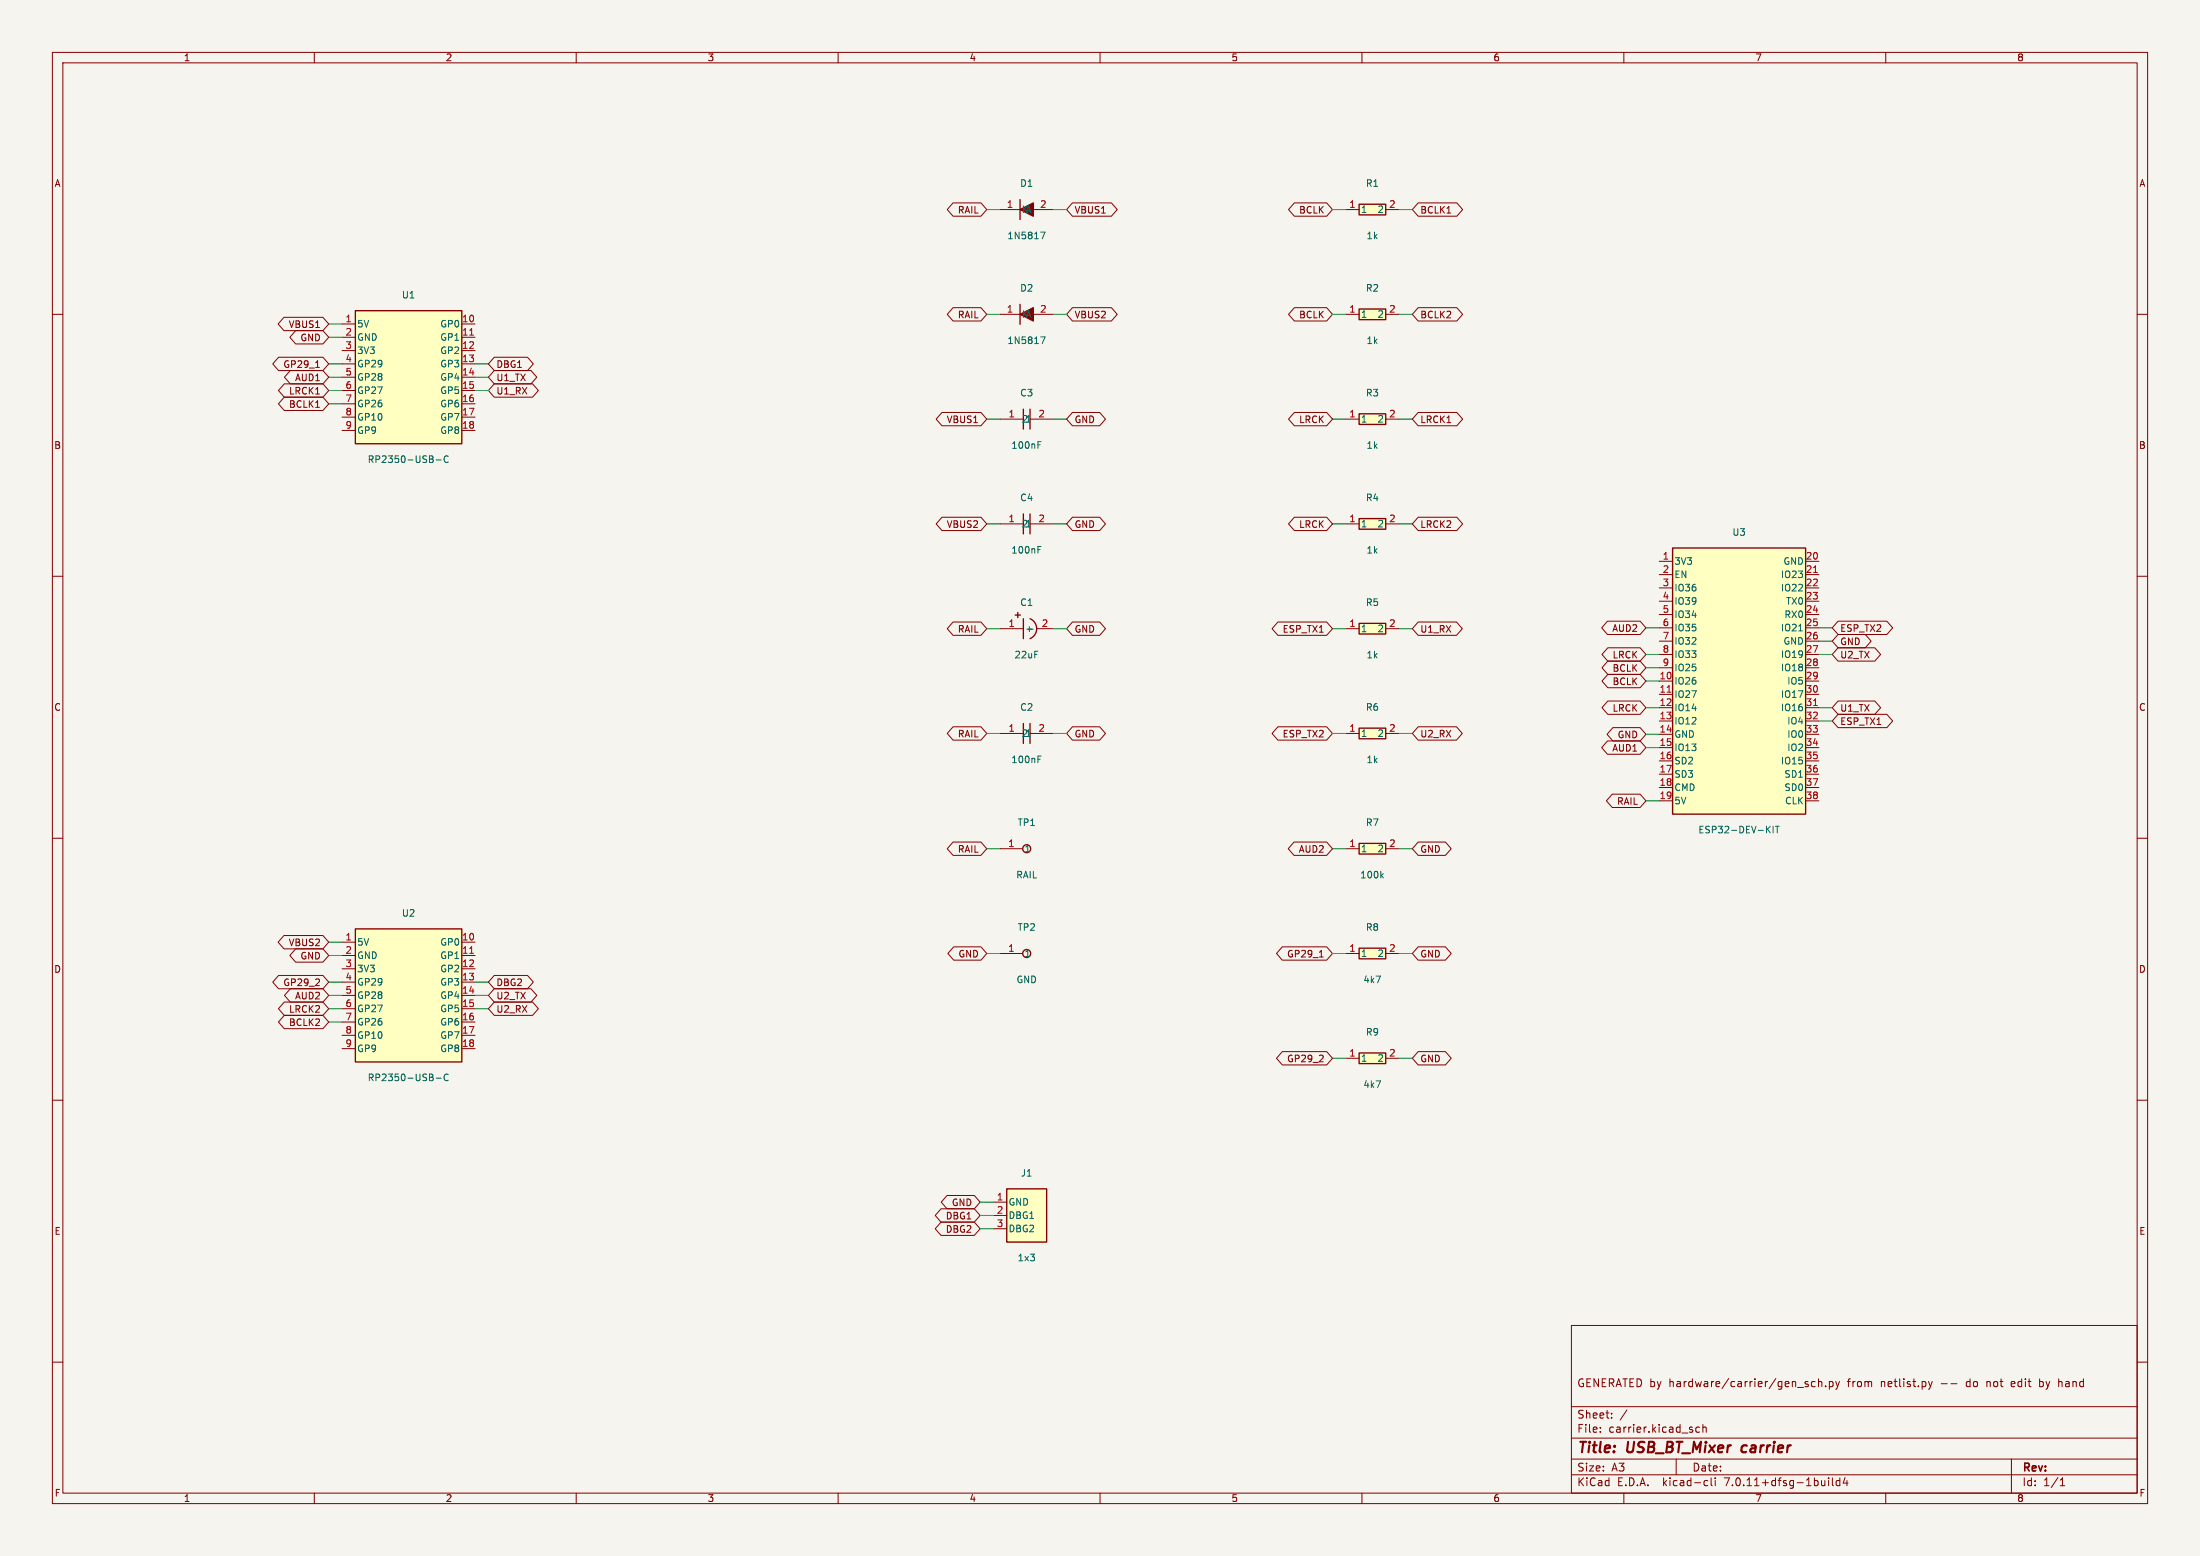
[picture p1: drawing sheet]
<svg xmlns="http://www.w3.org/2000/svg" width="420mm" height="297mm" viewBox="0 0 420 297" stroke-linecap="round" stroke-linejoin="round" font-family="sans-serif">
<path d="M0 0h420v297h-420z" fill="#f5f4ef" stroke="#f5f4ef" stroke-width=".19"/>
<g fill="none" stroke="#840000" stroke-width=".19">
<path d="M10 10h400v277h-400zM12 12h396v273h-396zM60 10v2M110 10v2M160 10v2M210 10v2M260 10v2M310 10v2M360 10v2M181.9 38.7h5.4l1.1 1.3-1.1 1.3h-5.4l-1.1-1.3zM190.9 40h3.8M197.3 40h3.8"/>
<path d="M204.7 38.7h7.5l1.1 1.3-1.1 1.3h-7.5l-1.1-1.3zM247.1 38.7h6.2l1.1 1.3-1.1 1.3h-6.2l-1.1-1.3zM256.9 40h2.6M264.5 40h2.6M270.7 38.7h7.4l1.1 1.3-1.1 1.3h-7.4l-1.1-1.3zM10 60h2M181.9 58.7h5.4l1.1 1.3-1.1 1.3h-5.4l-1.1-1.3zM190.9 60h3.8M197.3 60h3.8M204.7 58.7h7.5l1.1 1.3-1.1 1.3h-7.5l-1.1-1.3zM247.1 58.7h6.2l1.1 1.3-1.1 1.3h-6.2l-1.1-1.3zM256.9 60h2.6"/>
<path d="M264.5 60h2.6M270.7 58.7h7.4l1.1 1.3-1.1 1.3h-7.4l-1.1-1.3zM276.2 40.7h.8M408 60h2M53.2 68.2h8.4l1.2 1.3-1.2 1.2h-8.4l-1.1-1.2zM54.2 60.6h7.4l1.2 1.2-1.2 1.3h-7.4l-1.1-1.3zM54.3 75.8h7.3l1.2 1.3-1.2 1.3h-7.3l-1.1-1.3zM54.3 73.3h7.3l1.2 1.2-1.2 1.3h-7.3l-1.1-1.3zM55.4 70.7h6.2l1.2 1.3-1.2 1.3h-6.2l-1.1-1.3zM56.4 63.1h5.2l1.2 1.3-1.2 1.3h-5.2l-1.1-1.3zM60.3 77.8h.7M60.3 70.1h.7"/>
<path d="M65.3 61.8h2.5M65.3 64.4h2.5M65.3 66.9h2.5M65.3 69.5h2.5M65.3 72h2.5M65.3 74.5h2.5M65.3 77.1h2.5M65.3 79.6h2.5M88.2 61.8h2.5M88.2 64.4h2.5M88.2 66.9h2.5M88.2 69.5h2.5"/>
<path d="M88.2 72h2.5M88.2 74.5h2.5M88.2 77.1h2.5M88.2 79.6h2.5M94.4 68.2h6.3l1.1 1.3-1.1 1.2h-6.3l-1.2-1.2zM94.4 73.3h7.3l1.1 1.2-1.1 1.3h-7.3l-1.2-1.3zM94.4 70.7h7l1.1 1.3-1.1 1.3h-7l-1.2-1.3zM179.8 78.7h7.5l1.1 1.3-1.1 1.3h-7.5l-1.1-1.3zM204.7 78.7h5.2l1.1 1.3-1.1 1.3h-5.2l-1.1-1.3zM247.1 78.7h6.2l1.1 1.3-1.1 1.3h-6.2l-1.1-1.3zM270.7 78.7h7.4l1.1 1.3-1.1 1.3h-7.4l-1.1-1.3zM65.3 82.2h2.5"/>
<path d="M88.2 82.2h2.5M179.8 98.7h7.5l1.1 1.3-1.1 1.3h-7.5l-1.1-1.3zM190.9 80h4.5M196.6 80h4.5M204.7 98.7h5.2l1.1 1.3-1.1 1.3h-5.2l-1.1-1.3zM247.1 98.7h6.2l1.1 1.3-1.1 1.3h-6.2l-1.1-1.3zM256.9 80h2.6M264.5 80h2.6M270.7 98.7h7.4l1.1 1.3-1.1 1.3h-7.4l-1.1-1.3zM10 110h2M181.9 118.7h5.4l1.1 1.3-1.1 1.3h-5.4l-1.1-1.3zM190.9 100h4.5"/>
<path d="M196.6 100h4.5M204.7 118.7h5.2l1.1 1.3-1.1 1.3h-5.2l-1.1-1.3zM244 118.7h9.3l1.1 1.3-1.1 1.3h-9.3l-1.2-1.3zM256.9 100h2.6M264.5 100h2.6M270.7 118.7h7.4l1.1 1.3-1.1 1.3h-7.4l-1.1-1.3zM306.9 118.6h6.2l1.1 1.2-1.1 1.3h-6.2l-1.1-1.3zM316.8 107.1h2.5M316.8 109.7h2.5M316.8 112.2h2.5M316.8 114.8h2.5M316.8 117.3h2.5"/>
<path d="M316.8 119.8h2.5M344.7 107.1h2.5M344.7 109.7h2.5M344.7 112.2h2.5M344.7 114.8h2.5M344.7 117.3h2.5M344.7 119.8h2.5M350.9 118.6h9.3l1.1 1.2-1.1 1.3h-9.3l-1.1-1.3zM408 110h2M181.9 138.7h5.4l1.1 1.3-1.1 1.3h-5.4l-1.1-1.3zM190.9 140h4.5M190.9 120h4.5"/>
<path d="M196.6 140h4.5M197.9 120h3.2M204.7 138.7h5.2l1.1 1.3-1.1 1.3h-5.2l-1.1-1.3zM244 138.7h9.3l1.1 1.3-1.1 1.3h-9.3l-1.2-1.3zM256.9 140h2.6M256.9 120h2.6M264.5 140h2.6M264.5 120h2.6M270.7 138.7h7.4l1.1 1.3-1.1 1.3h-7.4l-1.1-1.3zM306.9 123.6h6.2l1.1 1.3-1.1 1.3h-6.2l-1.1-1.3zM306.9 133.8h6.2l1.1 1.3-1.1 1.3h-6.2l-1.1-1.3zM306.9 128.7h6.2l1.1 1.3-1.1 1.3h-6.2l-1.1-1.3z"/>
<path d="M306.9 126.2h6.2l1.1 1.3-1.1 1.2h-6.2l-1.1-1.2zM307.9 138.9h5.2l1.1 1.3-1.1 1.2h-5.2l-1.1-1.2zM316.8 130h2.5M316.8 132.5h2.5M316.8 135.1h2.5M316.8 137.6h2.5M316.8 122.4h2.5M316.8 124.9h2.5M316.8 127.5h2.5M344.7 130h2.5M344.7 132.5h2.5M344.7 135.1h2.5"/>
<path d="M344.7 137.6h2.5M344.7 122.4h2.5M344.7 124.9h2.5M344.7 127.5h2.5M350.9 121.1h5.2l1.1 1.3-1.1 1.3h-5.2l-1.1-1.3zM350.9 133.8h7l1.1 1.3-1.1 1.3h-7l-1.1-1.3zM350.9 123.6h7l1.1 1.3-1.1 1.3h-7l-1.1-1.3zM350.9 136.3h9.3l1.1 1.3-1.1 1.3h-9.3l-1.1-1.3zM10 160h2M306.9 141.4h6.2l1.1 1.3-1.1 1.3h-6.2l-1.1-1.3zM307.8 151.6h5.3l1.1 1.3-1.1 1.2h-5.3l-1.1-1.2zM316.8 140.2h2.5"/>
<path d="M316.8 142.7h2.5M316.8 145.2h2.5M316.8 147.8h2.5M316.8 150.3h2.5M316.8 152.9h2.5M344.7 140.2h2.5M344.7 142.7h2.5M344.7 145.2h2.5M344.7 147.8h2.5M344.7 150.3h2.5M344.7 152.9h2.5M408 160h2"/>
<path d="M54.2 178.6h7.4l1.2 1.2-1.2 1.3h-7.4l-1.1-1.3zM65.3 179.8h2.5M88.2 179.8h2.5M181.9 160.7h5.4l1.1 1.3-1.1 1.3h-5.4l-1.1-1.3zM190.9 162h4.3M247 160.7h6.3l1.1 1.3-1.1 1.3h-6.3l-1.1-1.3zM256.9 162h2.6M264.5 162h2.6M270.7 160.7h5.2l1.1 1.3-1.1 1.3h-5.2l-1.1-1.3zM53.2 186.2h8.4l1.2 1.3-1.2 1.2h-8.4l-1.1-1.2zM54.3 191.3h7.3l1.2 1.2-1.2 1.3h-7.3l-1.1-1.3zM54.3 193.8h7.3l1.2 1.3-1.2 1.3h-7.3l-1.1-1.3z"/>
<path d="M55.4 188.7h6.2l1.2 1.3-1.2 1.3h-6.2l-1.1-1.3zM56.4 181.1h5.2l1.2 1.3-1.2 1.3h-5.2l-1.1-1.3zM65.3 182.4h2.5M65.3 184.9h2.5M65.3 187.5h2.5M65.3 190h2.5M65.3 192.5h2.5M65.3 195.1h2.5M65.3 197.6h2.5M88.2 182.4h2.5M88.2 184.9h2.5M88.2 187.5h2.5"/>
<path d="M88.2 190h2.5M88.2 192.5h2.5M88.2 195.1h2.5M88.2 197.6h2.5M94.4 188.7h7l1.1 1.3-1.1 1.3h-7l-1.2-1.3zM94.4 191.3h7.3l1.1 1.2-1.1 1.3h-7.3l-1.2-1.3zM94.4 186.2h6.3l1.1 1.3-1.1 1.2h-6.3l-1.2-1.2zM182.1 180.7h5.2l1.1 1.3-1.1 1.3h-5.2l-1.1-1.3zM190.9 182h4.3M244.8 180.7h8.5l1.1 1.3-1.1 1.3h-8.5l-1.1-1.3zM251.9 182.7h.7M256.9 182h2.6"/>
<path d="M264.5 182h2.6M270.7 180.7h5.2l1.1 1.3-1.1 1.3h-5.2l-1.1-1.3zM10 210h2M65.3 200.2h2.5M88.2 200.2h2.5M244.8 200.7h8.5l1.1 1.3-1.1 1.3h-8.5l-1.1-1.3zM256.9 202h2.6M264.5 202h2.6M270.7 200.7h5.2l1.1 1.3-1.1 1.3h-5.2l-1.1-1.3zM408 210h2M179.6 233.3h6.4l1.1 1.2-1.1 1.3h-6.4l-1.1-1.3zM179.6 230.7h6.4l1.1 1.3-1.1 1.3h-6.4l-1.1-1.3z"/>
<path d="M180.8 228.2h5.2l1.1 1.3-1.1 1.2h-5.2l-1.1-1.2zM189.7 229.5h2.5M189.7 232h2.5M189.7 234.5h2.5M10 260h2M300 253h108v32h-108zM408 260h2M300 278.5h108M300 274.5h108M300 268.5h108M305.5 273.2v.2M305.5 272.5v.1"/>
<path d="M307.7 270.5v.2M307.7 269.8v.1M310.6 269.1l-1.3 1.9M320 278.5v3M324.4 272.5l-.4-.1-.3 .3 .2 .6h.5M325.1 272.5l.2-.1 .4 .1v.9M325.1 271.9v1.5M345.8 264.4l.3 .3 .4-.1M346.5 263.8l-.4-.1-.3 .3M347.2 263.8l.2-.1 .3 .1 .1 .9M347.2 263.2v1.5M348.5 264.5v.2"/>
<path d="M349.2 263.8l.5-.1 .2 .3-.1 .6h-.6M349.2 263.7v1.5M350.4 263.7l.4 1M350.8 264.7l-.4 .5M351.2 263.7l-.4 1M368.2 263.7l.3 1M368.5 264.7l-.3 .5M368.9 263.7l-.4 1M370.6 264.1h1.1M372.4 264.1h1.2M379.3 263.7v1M379.4 263.8h-.1"/>
<path d="M384 278.5v6.5M384.4 263.7h-.2l-.3 .2 .1 .7 .4 .1M384.7 264l-.8 .2M389.4 264.6l.4 .1M389.4 263.2v1.5M389.8 263.7l-.4 .1M393.2 263.7l.4 .1M60 285v2M110 285v2M160 285v2M210 285v2M260 285v2"/>
<path d="M300 281.5h108M310 285v2M325.6 282.6l.4 .1M326 283.5l-.4 .1M326.7 282.1v1.3l.2 .2M327.4 282.1v.1M327.4 282.6v1M349.1 282.1v.1M349.1 282.6v1M349.8 282.1v1.3l.2 .2M351.2 282.7l-.4-.1-.3 .3 .2 .6h.5M351.2 282.1v1.5"/>
<path d="M352.2 282l-.3 1.1h.9M352.6 282.6v1M360 285v2M393.3 283.6h.9M393.3 282.5l.4-.4v1.5"/>
</g>
<path d="M332.6 276.1l-.2 .7 .4 .4" fill="none" stroke="#840000" stroke-width=".4"/>
<g fill="#ffffc2" stroke="#ffffc2" stroke-width=".19">
<path d="M259.5 161h5v2h-5z"/>
<path d="M319.3 104.6h25.4v50.8h-25.4z"/>
<path d="M259.5 39h5v2h-5z"/>
<path d="M259.5 59h5v2h-5z"/>
<path d="M259.5 79h5v2h-5z"/>
<path d="M259.5 119h5v2h-5z"/>
<path d="M259.5 139h5v2h-5z"/>
<path d="M259.5 99h5v2h-5z"/>
<path d="M67.8 177.3h20.4v25.4h-20.4z"/>
<path d="M259.5 201h5v2h-5z"/>
<path d="M192.2 226.9h7.6v10.2h-7.6z"/>
<path d="M67.8 59.3h20.4v25.4h-20.4z"/>
<path d="M259.5 181h5v2h-5z"/>
</g>
<g fill="none" stroke="#840000" stroke-width=".25">
<path d="M194.7 38.1v3.8M259.5 39h5v2h-5zM67.8 59.3h20.4v25.4h-20.4zM194.7 58.1v3.8M259.5 59h5v2h-5zM195.4 78.1v3.8M196.6 78.1v3.8M259.5 79h5v2h-5zM195.4 98.1v3.8M196.6 98.1v3.8M259.5 99h5v2h-5zM193.8 117.4h1"/>
<path d="M194.3 116.9v1M195.4 118.1v3.8M196.6 118.1a2.06 2.06 0 0 1 1.3 1.9 2.06 2.06 0 0 1-1.3 1.9M259.5 119h5v2h-5zM319.3 104.6h25.4v50.8h-25.4zM195.4 138.1v3.8M196.6 138.1v3.8M259.5 139h5v2h-5zM67.8 177.3h20.4v25.4h-20.4zM259.5 161h5v2h-5zM259.5 181h5v2h-5zM259.5 201h5v2h-5z"/>
<path d="M192.2 226.9h7.6v10.2h-7.6z"/>
<circle cx="196" cy="162" r=".76"/>
<circle cx="196" cy="182" r=".76"/>
</g>
<g fill="none" stroke="#006464" stroke-width=".19">
<path d="M198.7 44.3h.8l-.5 1.3M198.7 64.3h.8l-.5 1.3M83.3 87.8h.9M85.6 87.1a.6 .6 0 0 0-.9 .5 .6 .6 0 0 0 .6 .7l.3-.1M198.1 84.9h.5M198.1 84.3h.7M198.1 104.9h.5M198.1 104.3h.7M196.3 120.1h.9M343.4 120.4h.7M198.1 144.9h.5M198.1 144.3h.7"/>
<path d="M337.4 158.3l.6 .7M338 157.7l-.8 .7M338.5 157.7v1.3M338.9 157.7h.8M339.3 157.7v1.3M263.7 167.1l.4 .5M264.1 166.7l-.5 .5M83.3 205.8h.9M85.6 205.1a.6 .6 0 0 0-.9 .5 .6 .6 0 0 0 .6 .7l.3-.1"/>
</g>
<path d="M89.7 64h.7M346.2 109.3h.7M318.3 132.1h.7M346.2 134.7h.7M89.7 182h.7" fill="none" stroke="#a90000" stroke-width=".19"/>
<g fill="#840000" stroke="#840000" stroke-width=".25">
<path d="M194.7 40l2.6-1.3v2.6z"/>
<path d="M194.7 60l2.6-1.3v2.6z"/>
</g>
<g fill="none" stroke="#009600" stroke-width=".19">
<path d="M188.4 40h2.5M201.1 40h2.5M254.4 40h2.5M267.1 40h2.5M188.4 60h2.5M201.1 60h2.5M254.4 60h2.5M267.1 60h2.5M62.8 69.5h2.5M62.8 72h2.5M62.8 74.5h2.5M62.8 77.1h2.5"/>
<path d="M62.8 61.8h2.5M62.8 64.4h2.5M90.7 69.5h2.5M90.7 72h2.5M90.7 74.5h2.5M188.4 80h2.5M201.1 80h2.5M254.4 80h2.5M267.1 80h2.5M188.4 100h2.5M201.1 100h2.5M254.4 100h2.5"/>
<path d="M267.1 100h2.5M314.2 119.8h2.6M347.2 119.8h2.6M188.4 140h2.5M188.4 120h2.5M201.1 140h2.5M201.1 120h2.5M254.4 140h2.5M254.4 120h2.5M267.1 140h2.5M267.1 120h2.5M314.2 124.9h2.6"/>
<path d="M314.2 135.1h2.6M314.2 130h2.6M314.2 127.5h2.6M347.2 124.9h2.6M347.2 135.1h2.6M347.2 122.4h2.6M347.2 137.6h2.6M314.2 140.2h2.6M314.2 142.7h2.6M314.2 152.9h2.6M62.8 179.8h2.5M188.4 162h2.5"/>
<path d="M254.4 162h2.5M267.1 162h2.5M62.8 192.5h2.5M62.8 190h2.5M62.8 195.1h2.5M62.8 187.5h2.5M62.8 182.4h2.5M90.7 192.5h2.5M90.7 190h2.5M90.7 187.5h2.5M188.4 182h2.5M254.4 182h2.5"/>
<path d="M267.1 182h2.5M254.4 202h2.5M267.1 202h2.5M187.1 234.5h2.6M187.1 232h2.6M187.1 229.5h2.6"/>
</g>
<g font-size="2.8" fill="#840000">
<text x="301" y="277.9">Title:</text>
<text x="310.6" y="277.9">USB_BT_Mixer</text>
<text x="333.4" y="277.9">carrier</text>
</g>
<g font-size="2.1" fill="#840000">
<text x="301" y="265">GENERATED by</text>
<text x="318.7" y="265">hardware/carrier/gen_sch.py</text>
<text x="352.9" y="265">from</text>
<text x="359.3" y="265">netlist.py</text>
<text x="375.9" y="265">do</text>
<text x="379.9" y="265">not</text>
<text x="384.8" y="265">edit</text>
<text x="390.3" y="265">by</text>
<text x="394.1" y="265">hand</text>
<text x="301" y="273.7">File:</text>
<text x="301" y="271">Sheet:</text>
<text x="307.1" y="273.7">carrier.kicad_sch</text>
<text x="301" y="281.1">Size:</text>
<text x="307.6" y="281.1">A3</text>
<text x="323" y="281.1">Date:</text>
<text x="386" y="281.3">Rev:</text>
<text x="301" y="283.9">KiCad</text>
<text x="308.7" y="283.9">E.D.A.</text>
<text x="317.6" y="283.9">kicad-cli</text>
<text x="329.5" y="283.9">7.0.11+dfsg-1build4</text>
<text x="386" y="283.9">Id:</text>
<text x="390.1" y="283.9">1/1</text>
</g>
<g font-size="1.8" fill="#840000">
<text x="35" y="11.9">1</text>
<text x="85" y="11.9">2</text>
<text x="135" y="11.9">3</text>
<text x="185" y="11.9">4</text>
<text x="235" y="11.9">5</text>
<text x="285" y="11.9">6</text>
<text x="335" y="11.9">7</text>
<text x="385" y="11.9">8</text>
<text x="10.3" y="35.9">A</text>
<text x="408.3" y="35.9">A</text>
<text x="182.8" y="41">RAIL</text>
<text x="205" y="41">VBUS1</text>
<text x="247.9" y="41">BCLK</text>
<text x="271" y="41">BCLK1</text>
<text x="55" y="62.8">VBUS1</text>
<text x="57.3" y="65.3">GND</text>
<text x="182.8" y="61">RAIL</text>
<text x="205" y="61">VBUS2</text>
<text x="247.9" y="61">BCLK</text>
<text x="271" y="61">BCLK2</text>
<text x="54" y="70.4">GP29_1</text>
<text x="94.7" y="70.4">DBG1</text>
<text x="55.1" y="75.5">LRCK1</text>
<text x="56.2" y="73">AUD1</text>
<text x="94.7" y="75.5">U1_RX</text>
<text x="94.7" y="73">U1_TX</text>
<text x="55.1" y="78">BCLK1</text>
<text x="180.6" y="81">VBUS1</text>
<text x="205" y="81">GND</text>
<text x="247.9" y="81">LRCK</text>
<text x="271" y="81">LRCK1</text>
<text x="10.3" y="85.9">B</text>
<text x="408.2" y="85.9">B</text>
<text x="180.6" y="101">VBUS2</text>
<text x="205" y="101">GND</text>
<text x="247.9" y="101">LRCK</text>
<text x="271" y="101">LRCK2</text>
<text x="182.8" y="121">RAIL</text>
<text x="205" y="121">GND</text>
<text x="244.8" y="121">ESP_TX1</text>
<text x="271" y="121">U1_RX</text>
<text x="307.7" y="120.8">AUD2</text>
<text x="307.7" y="125.9">LRCK</text>
<text x="351.2" y="120.8">ESP_TX2</text>
<text x="351.2" y="123.3">GND</text>
<text x="351.2" y="125.9">U2_TX</text>
<text x="307.7" y="131">BCLK</text>
<text x="307.7" y="128.4">BCLK</text>
<text x="10.3" y="135.9">C</text>
<text x="307.7" y="136">LRCK</text>
<text x="351.2" y="136">U1_TX</text>
<text x="408.2" y="135.9">C</text>
<text x="182.8" y="141">RAIL</text>
<text x="205" y="141">GND</text>
<text x="244.8" y="141">ESP_TX2</text>
<text x="271" y="141">U2_RX</text>
<text x="307.7" y="143.7">AUD1</text>
<text x="308.7" y="141.1">GND</text>
<text x="351.2" y="138.6">ESP_TX1</text>
<text x="308.6" y="153.8">RAIL</text>
<text x="182.8" y="163">RAIL</text>
<text x="247.8" y="163">AUD2</text>
<text x="271" y="163">GND</text>
<text x="10.3" y="185.9">D</text>
<text x="55" y="180.8">VBUS2</text>
<text x="57.3" y="183.3">GND</text>
<text x="182.9" y="183">GND</text>
<text x="245.6" y="183">GP29_1</text>
<text x="271" y="183">GND</text>
<text x="408.2" y="185.9">D</text>
<text x="54" y="188.4">GP29_2</text>
<text x="56.2" y="191">AUD2</text>
<text x="94.7" y="191">U2_TX</text>
<text x="94.7" y="188.4">DBG2</text>
<text x="55.1" y="193.5">LRCK2</text>
<text x="55.1" y="196">BCLK2</text>
<text x="94.7" y="193.5">U2_RX</text>
<text x="245.6" y="203">GP29_2</text>
<text x="271" y="203">GND</text>
<text x="180.5" y="233">DBG1</text>
<text x="181.6" y="230.4">GND</text>
<text x="10.3" y="235.9">E</text>
<text x="180.5" y="235.5">DBG2</text>
<text x="408.3" y="235.9">E</text>
<text x="10.3" y="285.9">F</text>
<text x="35" y="286.9">1</text>
<text x="85" y="286.9">2</text>
<text x="135" y="286.9">3</text>
<text x="185" y="286.9">4</text>
<text x="235" y="286.9">5</text>
<text x="285" y="286.9">6</text>
<text x="335" y="286.9">7</text>
<text x="385" y="286.9">8</text>
<text x="408.3" y="285.9">F</text>
</g>
<g font-size="1.8" fill="#006464">
<text x="194.7" y="35.9">D1</text>
<text x="260.7" y="35.9">R1</text>
<text x="195" y="40.9">KA</text>
<text x="259.7" y="40.9">1</text>
<text x="262.9" y="40.9">2</text>
<text x="192.2" y="45.9">1N5817</text>
<text x="260.8" y="45.9">1k</text>
<text x="76.6" y="57.2">U1</text>
<text x="194.7" y="55.9">D2</text>
<text x="260.7" y="55.9">R2</text>
<text x="68.1" y="62.7">5V</text>
<text x="68.1" y="65.2">GND</text>
<text x="84" y="62.7">GP0</text>
<text x="84" y="65.2">GP1</text>
<text x="192.2" y="65.9">1N5817</text>
<text x="195" y="60.9">KA</text>
<text x="259.7" y="60.9">1</text>
<text x="260.8" y="65.9">1k</text>
<text x="262.9" y="60.9">2</text>
<text x="68.1" y="67.8">3V3</text>
<text x="68.1" y="70.3">GP29</text>
<text x="84" y="67.8">GP2</text>
<text x="84" y="70.3">GP3</text>
<text x="68.1" y="72.9">GP28</text>
<text x="68.1" y="75.4">GP27</text>
<text x="68.1" y="77.9">GP26</text>
<text x="84" y="72.9">GP4</text>
<text x="84" y="75.4">GP5</text>
<text x="84" y="77.9">GP6</text>
<text x="194.7" y="75.9">C3</text>
<text x="260.7" y="75.9">R3</text>
<text x="68.1" y="80.5">GP10</text>
<text x="68.1" y="83">GP9</text>
<text x="84" y="80.5">GP7</text>
<text x="84" y="83">GP8</text>
<text x="195" y="80.9">21</text>
<text x="259.7" y="80.9">1</text>
<text x="262.9" y="80.9">2</text>
<text x="70.1" y="88.6">RP2350-USB-C</text>
<text x="193" y="85.9">100nF</text>
<text x="260.8" y="85.9">1k</text>
<text x="194.7" y="95.9">C4</text>
<text x="260.7" y="95.9">R4</text>
<text x="195" y="100.9">21</text>
<text x="259.7" y="100.9">1</text>
<text x="262.9" y="100.9">2</text>
<text x="193" y="105.9">100nF</text>
<text x="260.8" y="105.9">1k</text>
<text x="330.6" y="102.5">U3</text>
<text x="319.6" y="108">3V3</text>
<text x="319.6" y="110.5">EN</text>
<text x="319.6" y="113.1">IO36</text>
<text x="339.9" y="110.5">IO23</text>
<text x="339.9" y="113.1">IO22</text>
<text x="340.4" y="108">GND</text>
<text x="194.7" y="115.9">C1</text>
<text x="260.7" y="115.9">R5</text>
<text x="319.6" y="115.6">IO39</text>
<text x="319.6" y="118.2">IO34</text>
<text x="340.6" y="118.2">RX0</text>
<text x="340.9" y="115.6">TX0</text>
<text x="193.6" y="125.9">22uF</text>
<text x="195.6" y="120.9">+-</text>
<text x="259.7" y="120.9">1</text>
<text x="260.8" y="125.9">1k</text>
<text x="262.9" y="120.9">2</text>
<text x="319.6" y="120.7">IO35</text>
<text x="319.6" y="123.2">IO32</text>
<text x="319.6" y="125.8">IO33</text>
<text x="339.9" y="120.7">IO21</text>
<text x="339.9" y="125.8">IO19</text>
<text x="340.4" y="123.2">GND</text>
<text x="319.6" y="130.9">IO26</text>
<text x="319.6" y="128.3">IO25</text>
<text x="339.9" y="128.3">IO18</text>
<text x="341.1" y="130.9">IO5</text>
<text x="194.7" y="135.9">C2</text>
<text x="260.7" y="135.9">R6</text>
<text x="319.6" y="133.4">IO27</text>
<text x="319.6" y="135.9">IO14</text>
<text x="339.9" y="133.4">IO17</text>
<text x="339.9" y="135.9">IO16</text>
<text x="195" y="140.9">21</text>
<text x="259.7" y="140.9">1</text>
<text x="262.9" y="140.9">2</text>
<text x="319.6" y="138.5">IO12</text>
<text x="319.6" y="141">GND</text>
<text x="319.6" y="143.6">IO13</text>
<text x="341.1" y="138.5">IO4</text>
<text x="341.1" y="141">IO0</text>
<text x="341.1" y="143.6">IO2</text>
<text x="193" y="145.9">100nF</text>
<text x="260.8" y="145.9">1k</text>
<text x="319.6" y="146.1">SD2</text>
<text x="319.6" y="148.6">SD3</text>
<text x="339.9" y="146.1">IO15</text>
<text x="340.6" y="148.6">SD1</text>
<text x="319.6" y="151.2">CMD</text>
<text x="319.6" y="153.7">5V</text>
<text x="340.6" y="151.2">SD0</text>
<text x="340.7" y="153.7">CLK</text>
<text x="194.2" y="157.9">TP1</text>
<text x="260.7" y="157.9">R7</text>
<text x="324.1" y="159.3">ESP32-DEV-KIT</text>
<text x="193.9" y="167.9">RAIL</text>
<text x="195.5" y="162.9">1</text>
<text x="259.6" y="167.9">100k</text>
<text x="259.7" y="162.9">1</text>
<text x="262.9" y="162.9">2</text>
<text x="76.6" y="175.2">U2</text>
<text x="194.2" y="177.9">TP2</text>
<text x="260.7" y="177.9">R8</text>
<text x="68.1" y="180.7">5V</text>
<text x="68.1" y="183.2">GND</text>
<text x="68.1" y="185.8">3V3</text>
<text x="84" y="180.7">GP0</text>
<text x="84" y="183.2">GP1</text>
<text x="84" y="185.8">GP2</text>
<text x="195.5" y="182.9">1</text>
<text x="259.7" y="182.9">1</text>
<text x="262.9" y="182.9">2</text>
<text x="68.1" y="188.3">GP29</text>
<text x="68.1" y="190.9">GP28</text>
<text x="84" y="188.3">GP3</text>
<text x="84" y="190.9">GP4</text>
<text x="194" y="187.9">GND</text>
<text x="260.2" y="187.9">4k7</text>
<text x="68.1" y="193.4">GP27</text>
<text x="68.1" y="195.9">GP26</text>
<text x="84" y="193.4">GP5</text>
<text x="84" y="195.9">GP6</text>
<text x="260.7" y="197.9">R9</text>
<text x="68.1" y="198.5">GP10</text>
<text x="68.1" y="201">GP9</text>
<text x="84" y="198.5">GP7</text>
<text x="84" y="201">GP8</text>
<text x="259.7" y="202.9">1</text>
<text x="262.9" y="202.9">2</text>
<text x="70.1" y="206.6">RP2350-USB-C</text>
<text x="260.2" y="207.9">4k7</text>
<text x="194.8" y="224.8">J1</text>
<text x="192.4" y="230.3">GND</text>
<text x="192.4" y="232.9">DBG1</text>
<text x="192.4" y="235.4">DBG2</text>
<text x="194.2" y="240.9">1x3</text>
</g>
<g font-size="1.8" fill="#a90000">
<text x="192.1" y="39.7">1</text>
<text x="198.5" y="39.7">2</text>
<text x="257.5" y="39.7">1</text>
<text x="265.1" y="39.7">2</text>
<text x="192.1" y="59.7">1</text>
<text x="198.5" y="59.7">2</text>
<text x="257.5" y="59.7">1</text>
<text x="265.1" y="59.7">2</text>
<text x="65.9" y="61.6">1</text>
<text x="65.9" y="64.1">2</text>
<text x="88.1" y="61.6">10</text>
<text x="88.1" y="64.1">11</text>
<text x="65.9" y="66.7">3</text>
<text x="65.9" y="69.2">4</text>
<text x="65.9" y="71.7">5</text>
<text x="88.1" y="66.7">12</text>
<text x="88.1" y="69.2">13</text>
<text x="88.1" y="71.7">14</text>
<text x="65.9" y="74.3">6</text>
<text x="65.9" y="76.8">7</text>
<text x="88.1" y="74.3">15</text>
<text x="88.1" y="76.8">16</text>
<text x="65.9" y="79.4">8</text>
<text x="65.9" y="81.9">9</text>
<text x="88.1" y="79.4">17</text>
<text x="88.1" y="81.9">18</text>
<text x="192.4" y="79.7">1</text>
<text x="198.2" y="79.7">2</text>
<text x="257.5" y="79.7">1</text>
<text x="265.1" y="79.7">2</text>
<text x="192.4" y="99.7">1</text>
<text x="198.2" y="99.7">2</text>
<text x="257.5" y="99.7">1</text>
<text x="265.1" y="99.7">2</text>
<text x="317.3" y="106.9">1</text>
<text x="344.7" y="106.9">20</text>
<text x="317.3" y="109.4">2</text>
<text x="317.3" y="112">3</text>
<text x="344.7" y="109.4">21</text>
<text x="344.7" y="112">22</text>
<text x="192.4" y="119.7">1</text>
<text x="198.8" y="119.7">2</text>
<text x="257.5" y="119.7">1</text>
<text x="265.1" y="119.7">2</text>
<text x="317.3" y="114.5">4</text>
<text x="317.3" y="117">5</text>
<text x="317.3" y="119.6">6</text>
<text x="344.7" y="114.5">23</text>
<text x="344.7" y="117">24</text>
<text x="344.7" y="119.6">25</text>
<text x="317.3" y="122.1">7</text>
<text x="317.3" y="124.7">8</text>
<text x="344.7" y="122.1">26</text>
<text x="344.7" y="124.7">27</text>
<text x="316.7" y="129.7">10</text>
<text x="317.3" y="127.2">9</text>
<text x="344.7" y="127.2">28</text>
<text x="344.7" y="129.7">29</text>
<text x="316.7" y="132.3">11</text>
<text x="316.7" y="134.8">12</text>
<text x="316.7" y="137.4">13</text>
<text x="344.7" y="132.3">30</text>
<text x="344.7" y="134.8">31</text>
<text x="344.7" y="137.4">32</text>
<text x="192.4" y="139.7">1</text>
<text x="198.2" y="139.7">2</text>
<text x="257.5" y="139.7">1</text>
<text x="265.1" y="139.7">2</text>
<text x="316.7" y="139.9">14</text>
<text x="316.7" y="142.4">15</text>
<text x="344.7" y="139.9">33</text>
<text x="344.7" y="142.4">34</text>
<text x="316.7" y="145">16</text>
<text x="316.7" y="147.5">17</text>
<text x="344.7" y="145">35</text>
<text x="344.7" y="147.5">36</text>
<text x="316.7" y="150.1">18</text>
<text x="316.7" y="152.6">19</text>
<text x="344.7" y="150.1">37</text>
<text x="344.7" y="152.6">38</text>
<text x="192.4" y="161.7">1</text>
<text x="257.5" y="161.7">1</text>
<text x="265.1" y="161.7">2</text>
<text x="65.9" y="179.6">1</text>
<text x="88.1" y="179.6">10</text>
<text x="65.9" y="182.1">2</text>
<text x="65.9" y="184.7">3</text>
<text x="88.1" y="182.1">11</text>
<text x="88.1" y="184.7">12</text>
<text x="192.4" y="181.7">1</text>
<text x="257.5" y="181.7">1</text>
<text x="265.1" y="181.7">2</text>
<text x="65.9" y="187.2">4</text>
<text x="65.9" y="189.7">5</text>
<text x="88.1" y="187.2">13</text>
<text x="88.1" y="189.7">14</text>
<text x="65.9" y="192.3">6</text>
<text x="65.9" y="194.8">7</text>
<text x="65.9" y="197.4">8</text>
<text x="88.1" y="192.3">15</text>
<text x="88.1" y="194.8">16</text>
<text x="88.1" y="197.4">17</text>
<text x="65.9" y="199.9">9</text>
<text x="88.1" y="199.9">18</text>
<text x="257.5" y="201.7">1</text>
<text x="265.1" y="201.7">2</text>
<text x="190.2" y="229.2">1</text>
<text x="190.2" y="231.7">2</text>
<text x="190.2" y="234.3">3</text>
</g>
</svg>
